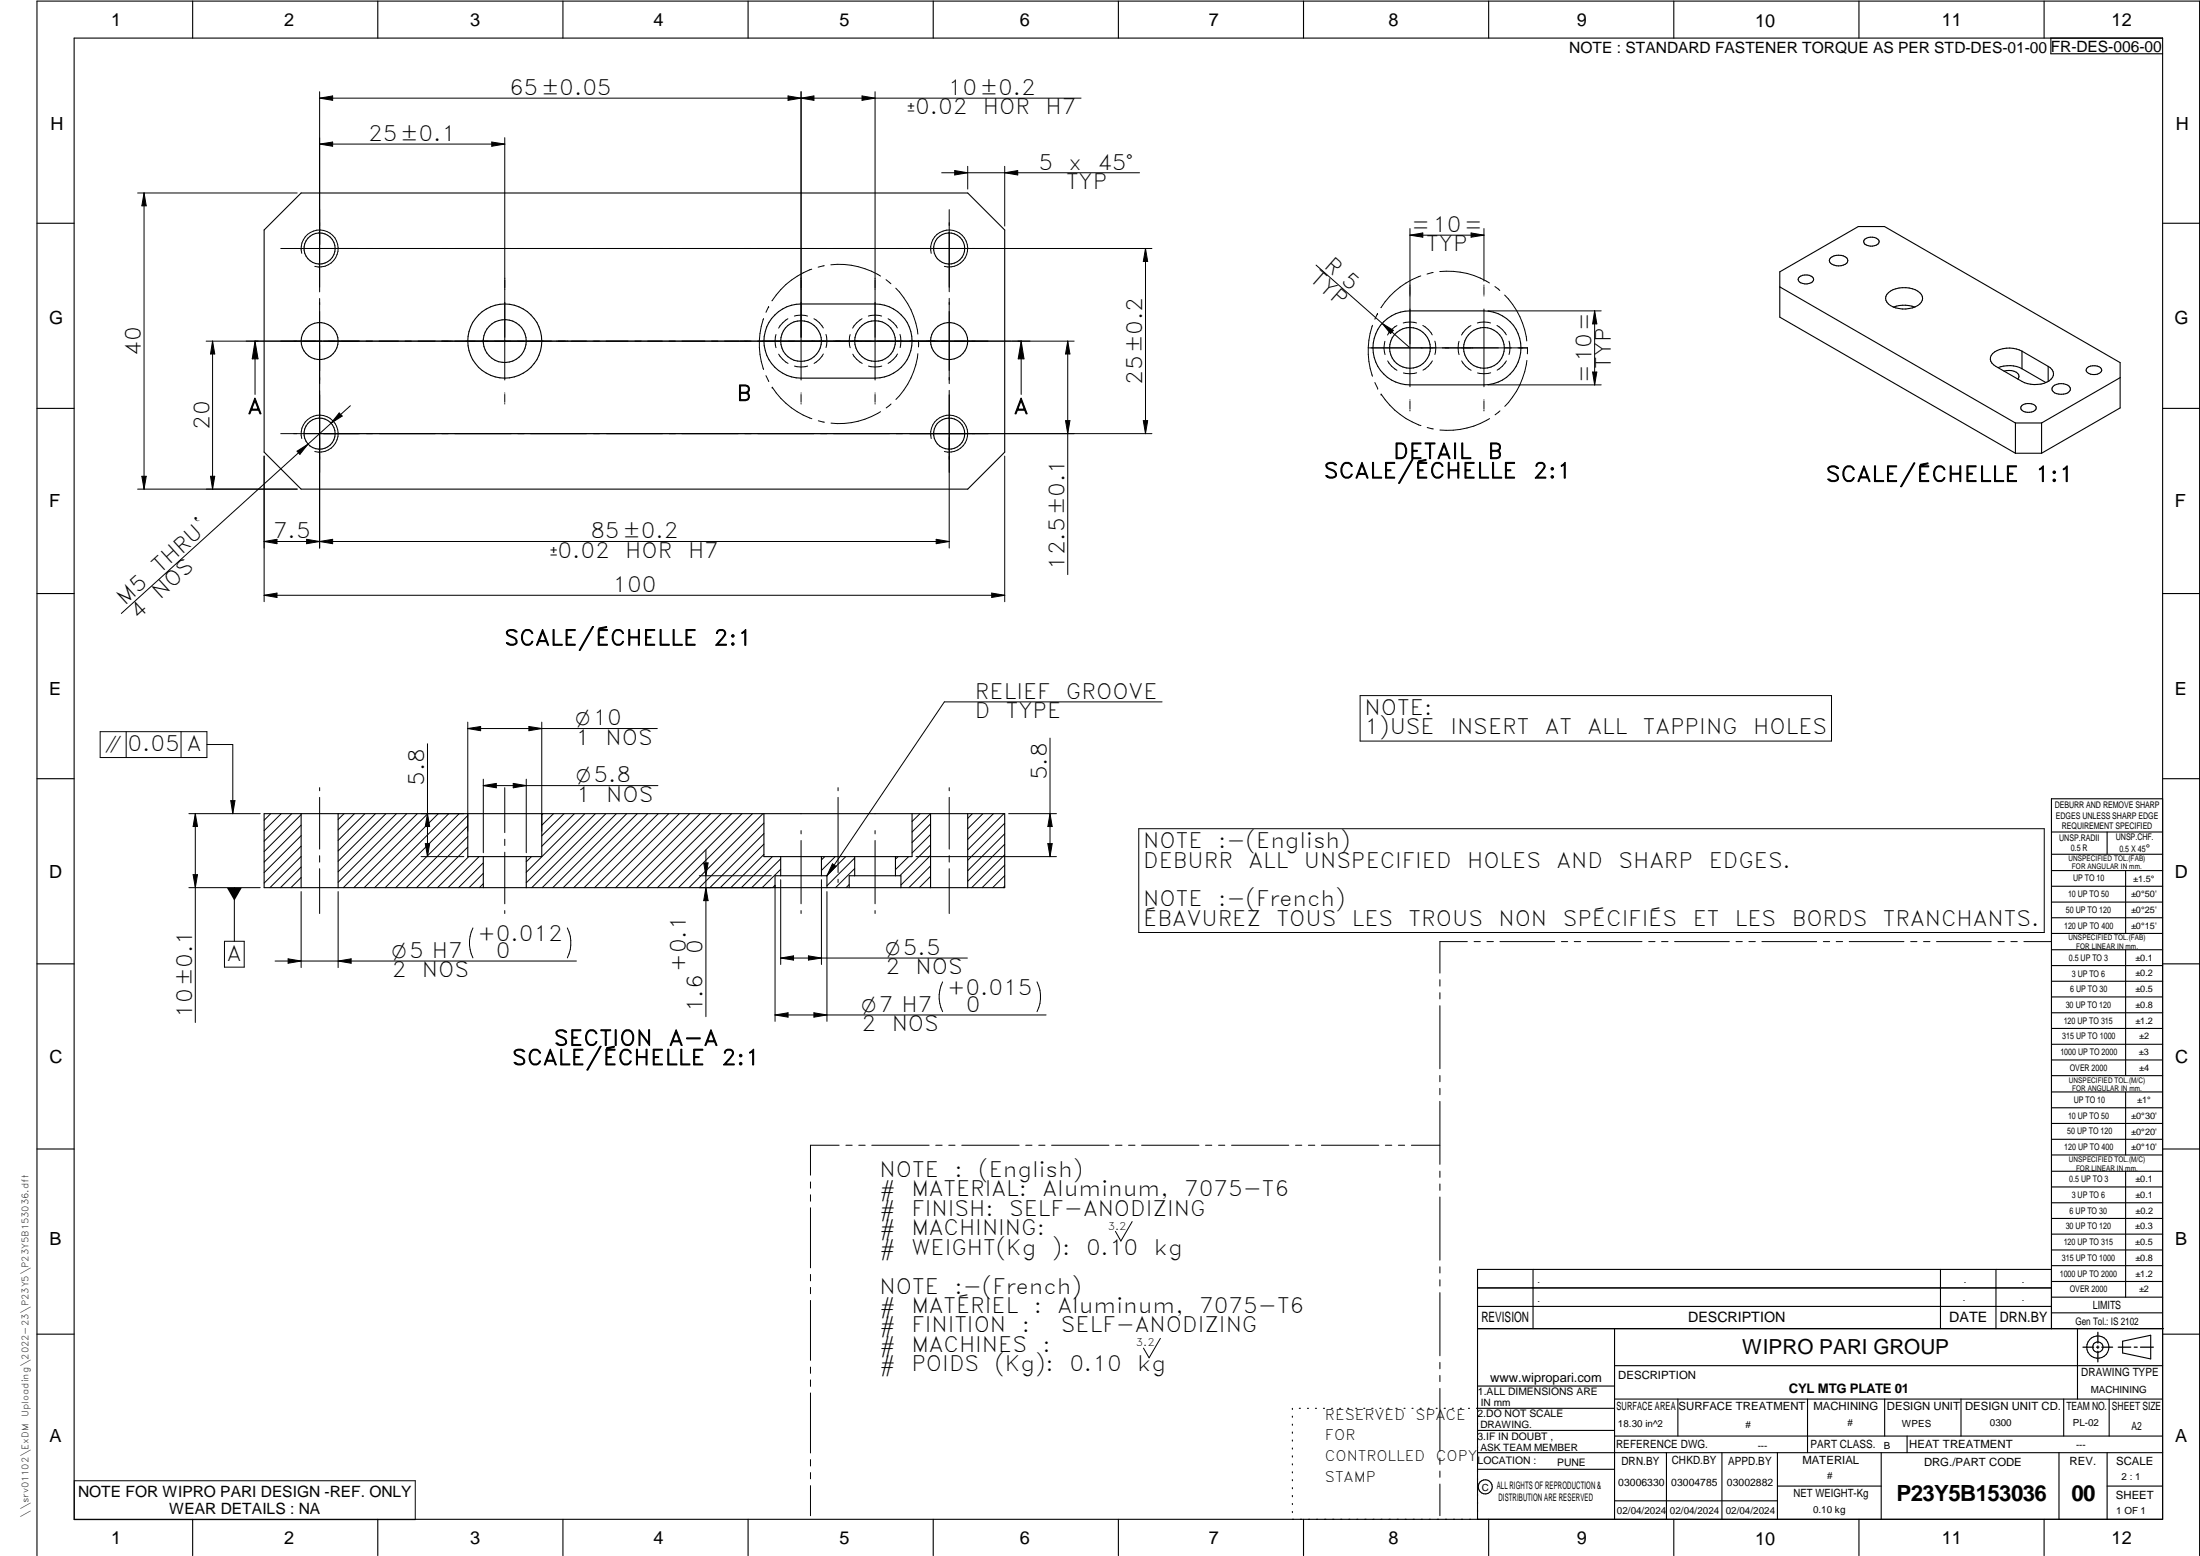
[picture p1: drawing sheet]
<svg xmlns="http://www.w3.org/2000/svg" width="594mm" height="420mm" viewBox="0 0 594 420" stroke-linecap="round" stroke-linejoin="round" font-family="sans-serif">
<g fill="none" stroke="#000" stroke-width=".3">
<path d="M20 10.3h564v400h-564zM52 .3v10M102 .3v10M152 .3v10M202 .3v10M252 .3v10M302 .3v10M352 .3v10M402 .3v10M452 .3v10M502 .3v10M552 .3v10"/>
<path d="M553.8 10.3v4.2h30.2M10 60.3h10M71.3 62.1l10-10h180l10 10v60l-10 10h-180l-10-10zM480.6 77.5l63.6 36.7M485.9 74.8a2.86 2.86 0 0 1 3.8 .3 1.41 1.41 0 0 1-1.7 1.6h-.6a1.81 1.81 0 0 1-1.8-1.3zM494.3 69.6a3.4 3.4 0 0 1 4.6 .4 1.23 1.23 0 0 1-1.2 1.6 3.3 3.3 0 0 1-3.6-.9v-.7zM503.5 64.6a2.92 2.92 0 0 1 3.9 .3 1.1 1.1 0 0 1-1.2 1.4 2.68 2.68 0 0 1-2.9-.7v-.4zM509.9 79a7 7 0 0 1 8.9 .5 2.24 2.24 0 0 1-1.6 3.3 7.4 7.4 0 0 1-7.3-.7 1.91 1.91 0 0 1 0-3.1zM584 60.3h10M209.2 85a9.7 9.7 0 0 1 7.1-2.9h20a10 10 0 0 1 10 10 10 10 0 0 1-10 10h-20a10 10 0 0 1-9.2-6.1 10 10 0 0 1 2.1-11zM373.7 86.9a9.9 9.9 0 0 1 7-3h20a10 10 0 0 1 10 10 10 10 0 0 1-10 10h-20a10 10 0 0 1-9.2-6.1 10 10 0 0 1 2.2-10.9zM511.3 82.9l2.5-.5 1.6 .1 1.7 .4"/>
<path d="M539.5 99.3a7.8 7.8 0 0 1 6.5 .3M546 94.8a7.5 7.5 0 0 0-7.9 .7 2.06 2.06 0 0 0 .8 3.4l7.1 4.1a7.4 7.4 0 0 0 7.9-.6 2.04 2.04 0 0 0-.8-3.5M546 94.8l7.1 4.1M546 94.8v4.8M546 99.6l6.4 3.7M553.1 98.9v4.1M563.7 99.3a2.92 2.92 0 0 1 3.7 .3 1.35 1.35 0 0 1-1.7 1.5 2.05 2.05 0 0 1-2.4-1.2zM10 110.3h10M541.1 100.2l.7-.1a3.2 3.2 0 0 1 3.3 1.1l.1 .4-.3 .8M544.2 114.2h7.1M544.2 114.2v8.2M546 109.5a2.94 2.94 0 0 1 3.8 .3 1.41 1.41 0 0 1-1.8 1.5 1.92 1.92 0 0 1-2.3-1.1z"/>
<path d="M551.3 114.2v8.2M554.4 104.3a3.4 3.4 0 0 1 4.6 .4 1.57 1.57 0 0 1-1.8 1.7l-.6 .1a2.09 2.09 0 0 1-2.5-1.5zM572.5 102l-21.2 12.2M584 110.3h10M544.2 122.4h7.1M551.3 122.4l21.2-12.2v-12.3l-63.6-36.7h-7.1l-21.2 12.2v12.2l63.6 36.8M10 160.3h10M584 160.3h10M10 210.3h10M71.3 219.7h200v20h-200zM81.3 219.7v20M91.3 219.7v20"/>
<path d="M146.3 219.7v11.6h-20v-11.6M206.3 219.7v11.6h40v-11.6M251.3 219.7v20M261.3 219.7v20M584 215.7h-30v143.1M584 210.3h10M130.5 231.3v8.4M142.1 231.3v8.4M209.3 239.7v-3.2h14v3.2M210.8 231.3v5.2M221.8 231.3v5.2M229.3 239.7v-3.2h14v3.2"/>
<path d="M230.8 231.3v5.2M241.8 231.3v5.2M554 224.7h30M554 230.7h30M554 235.1h30M554 239.3h30M569 224.7v6M574 235.1v17M554 243.6h30M554 247.8h30M554 252.1h30M554 256.5h30"/>
<path d="M574 256.5v33.9M10 260.3h10M554 260.7h30M554 265h30M554 269.2h30M554 273.5h30M554 277.7h30M584 260.3h10M554 282h30M554 286.2h30M554 290.4h30M554 294.9h30"/>
<path d="M554 299.1h30M574 294.9v17M10 310.3h10M554 303.4h30M554 307.6h30M554 311.9h30M554 316.3h30M574 316.3v34M584 310.3h10M554 320.5h30M554 324.8h30M554 329h30"/>
<path d="M554 333.2h30M554 337.5h30M399 358.8h185.2M399 352.8h155M399 347.8h155M414 342.8v16M436 358.8v51.5M524 342.8v16M539 342.8v16M554 341.8h30M554 346h30M554 350.3h30"/>
<path d="M554 354.5h30M554 342.8h-155v67.5M561 358.8v19M10 360.3h10M399 374.3h37M436 377.8h148M453.1 377.8v10M488.1 377.8v14.5M508.9 377.8v10M529.5 377.8v10M557.3 377.8v10M569.5 377.8v10"/>
<path d="M573.2 362.2l7.6-1.6v6.3l-7.6-1.6zM584 368.8h-148M584 360.3h10M349 380.3v.3M349 382.4v.3M349 384.6v.3M349 386.7v.3M349 388.8v.3M349 391v.3M349 393.1v.3M349 395.3v.3M349 397.4v.3"/>
<path d="M349 399.5v.3M350.9 380.3h.2M353.1 380.3h.2M355.2 380.3h.3M357.4 380.3h.3M359.6 380.3h.3M361.7 380.3h.3M363.9 380.3h.3M366.1 380.3h.3M368.3 380.3h.2M370.4 380.3h.3M372.6 380.3h.3"/>
<path d="M374.8 380.3h.3M376.9 380.3h.4M379.1 380.3h.3M381.3 380.3h.3M383.4 380.3h.4M385.6 380.3h.3M387.8 380.3h.3M390 380.3h.3M392.2 380.3h.3M394.3 380.3h.3M396.5 380.3h.3M398.7 380.3h37.3"/>
<path d="M399 396.7h37M399 392.3h185M399 386.2h37M436 387.8h148M450 392.3v18M465 392.3v18M480 392.3v18M508 392.3v18M515 387.8v4.5M556 392.3v18M569 392.3v18M52 410.3v9.7"/>
<path d="M102 410.3v9.7M152 410.3v9.7M202 410.3v9.7M252 410.3v9.7M302 410.3v9.7M349 401.7v.3M349 403.8v.4M349 406v.3M349 408.1v.3M352 410.3v9.7M402 410.3v9.7M436 405.3h44"/>
<path d="M452 410.3v9.7M480 401.3h28M502 410.3v9.7M552 410.3v9.7M569 401.3h15M10 420v-419.7h584v419.7"/>
<circle cx="86.3" cy="67.1" r="4.2"/>
<circle cx="256.3" cy="67.1" r="4.2"/>
<circle cx="86.3" cy="92.1" r="5"/>
<circle cx="136.3" cy="92.1" r="5.8"/>
<circle cx="136.3" cy="92.1" r="10"/>
<circle cx="216.3" cy="92.1" r="5.5"/>
<circle cx="236.3" cy="92.1" r="5.5"/>
<circle cx="256.3" cy="92.1" r="5"/>
<circle cx="380.7" cy="94" r="5.5"/>
<circle cx="400.7" cy="94" r="5.5"/>
<circle cx="86.3" cy="117.1" r="4.2"/>
<circle cx="256.3" cy="117.1" r="4.2"/>
<circle cx="566.5" cy="363.7" r="1.39"/>
<circle cx="566.5" cy="363.8" r="3"/>
<circle cx="401.1" cy="401.5" r="1.9"/>
</g>
<g fill="none" stroke="#000" stroke-width=".27">
<path d="M86.3 24.8v54M86.3 38.9h50M86.3 26.5h205.6M86.3 26.5l3.5-.6v1.2zM86.3 38.9l3.5-.5v1.1zM132.8 38.4l3.5 .5-3.5 .6zM136.3 37.2v65.4M212.8 25.9l7 1.2v-1.2l-7 1.2zM216.3 24.8v77.8M232.8 25.9l3.5 .6-3.5 .6zM236.3 24.8v77.8M37.2 52.1h43.1"/>
<path d="M38.9 52.1v80M38.9 52.1l.6 3.5h-1.2zM254.3 46.7h53.4M256.3 56.6v22.2M257.8 46.1l3.5 .6-3.5 .5zM261.3 44.9v6.2M271.3 46.7l3.5-.6v1.1zM271.3 44.9v16.1M81.5 68.4a5 5 0 0 1 4.4-6.3 5 5 0 0 1 5.4 5.4 5 5 0 0 1-6.3 4.4M219.2 72.7a21.7 21.7 0 0 0-10.8 8.5M222.6 71.8l-1.7 .3M224.4 71.5a21.3 21.3 0 0 1 13.4 3"/>
<path d="M239.3 75.5l1.3 1.1M241.9 77.8a20.9 20.9 0 0 1 6 12.4M251.5 68.4a5 5 0 0 1 4.3-6.3 5 5 0 0 1 5.5 5.4 5 5 0 0 1-6.3 4.4M309.3 67.1l.6 3.5h-1.2zM309.3 67.1v50M311.1 67.1h-235.3M355.4 71.6l25.3 22.3M380.7 63.5l3.5-.6v1.2zM380.7 61.7v42.7M380.7 63.5h20M383.7 74.5a21 21 0 0 0-10.8 8.6M387 73.6l-1.6 .4"/>
<path d="M388.8 73.3a21 21 0 0 1 13.4 3.1M397.2 62.9l3.5 .6-3.5 .6zM400.7 61.7v14.2M400.7 77v.1M400.7 77.4v2.1M400.7 79.8v.1M403.7 77.4l1.3 1M406.3 79.7a20.9 20.9 0 0 1 6 12.4M55.7 92.1h234.4M57.4 92.1v40M57.4 92.1l.6 3.5h-1.2zM68.9 92.1l.8 4.8h-1.6z"/>
<path d="M68.9 92.1v14.4M86.3 80.6v67.4M206.2 86a20.9 20.9 0 0 0 0 13.8M207.6 82.8h.1M207.6 82.8l-.8 1.5M209.5 90.3a6.4 6.4 0 0 0 0 3.6M210.3 95.6a7.2 7.2 0 0 0 2.5 2.5M212.8 86.1a7.2 7.2 0 0 0-2.5 2.5M214.5 85.3a6.3 6.3 0 0 1 3.6 0M218.1 98.8a6.3 6.3 0 0 1-3.6 0M219.8 86.1a6.4 6.4 0 0 1 2.5 2.5M222.3 95.6a6.4 6.4 0 0 1-2.5 2.5"/>
<path d="M223 90.3a6.3 6.3 0 0 1 0 3.6M229.6 90.3a6.4 6.4 0 0 0 0 3.6M230.3 95.6a6.4 6.4 0 0 0 2.5 2.5M232.8 86.1a6.9 6.9 0 0 0-2.6 2.5M234.5 85.3a6.5 6.5 0 0 1 3.6 0M238.1 98.8a6.5 6.5 0 0 1-3.6 0M239.8 86.1a6.6 6.6 0 0 1 2.5 2.5M242.4 95.6a6.9 6.9 0 0 1-2.6 2.5M243 90.3a6.9 6.9 0 0 1 .1 3.6M247.9 95.5a20.9 20.9 0 0 1-6 12.4M248 92v1.7M256.3 80.6v23"/>
<path d="M275.8 92.1l.7 4.8h-1.6zM275.8 92.1v14.4M288.3 92.1l.6 3.5h-1.2zM288.3 92.1v63.1M369.5 93.9h42.9M370.6 87.8a20.9 20.9 0 0 0 0 13.8M372 84.7l-.7 1.5M372 84.7h.1M373.2 87.3l3.1 1.9-.8 .9zM374 92.2a6 6 0 0 0 0 3.6M374.7 97.5a6.4 6.4 0 0 0 2.5 2.5M377.2 87.9a6.1 6.1 0 0 0-2.5 2.6"/>
<path d="M378.9 87.2a6.5 6.5 0 0 1 3.6 0M384.2 87.9a6.1 6.1 0 0 1 2.6 2.5M386.8 97.5a6.4 6.4 0 0 1-2.5 2.4M387.5 92.1a6.5 6.5 0 0 1 0 3.6M394 92.2a6.5 6.5 0 0 0 0 3.6M394.7 97.5a6.1 6.1 0 0 0 2.5 2.5M397.2 87.9a6.1 6.1 0 0 0-2.5 2.6M398.9 87.2a6.4 6.4 0 0 1 3.6 0M400.7 83.4v21M401.8 83.9h30.6M404.2 87.9a6.9 6.9 0 0 1 2.6 2.5M406.8 97.5a6.6 6.6 0 0 1-2.5 2.4"/>
<path d="M407.5 92.1a6.5 6.5 0 0 1 0 3.6M412.3 97.3a21.2 21.2 0 0 1-5.9 12.4M412.4 93.9v1.6M430.6 83.9l.6 3.6h-1.1zM430.6 83.9v20M81.5 118.4a5 5 0 0 1 4.4-6.3 5 5 0 0 1 5.4 5.4 5 5 0 0 1-6.3 4.4M91.6 111.5l.8 .9-3 1.9zM94.6 109.6l-61.8 56.1M136.3 106.1v.1M136.3 106.5v2.1M136.3 109v.1M206.8 101.4l.8 1.6"/>
<path d="M208.5 104.6a21.1 21.1 0 0 0 10.7 8.5M208.5 104.6h.1M216.3 106.1v.1M216.3 106.5v2.1M216.3 109v.1M221 113.6l1.6 .4M236.3 106.1v.1M236.3 106.5v2.1M236.3 109v.1M237.8 111.2a20.9 20.9 0 0 1-13.4 3.1M240.6 109.1l-1.3 1.1M251.5 118.4a5 5 0 0 1 4.3-6.3 5 5 0 0 1 5.5 5.4 5 5 0 0 1-6.3 4.4"/>
<path d="M256.3 105.4v42.6M287.7 113.6h1.2l-.6 3.5zM308.7 113.6h1.2l-.6 3.5zM311.1 117.1h-235.3M371.3 103.3l.7 1.5M372 104.8h.1M372.9 106.4a21.6 21.6 0 0 0 10.8 8.5M372.9 106.4h.1M380.7 107.9v.1M380.7 108.3v2.2M380.7 110.8v.2M382.6 100.7a7.1 7.1 0 0 1-3.6 0"/>
<path d="M385.4 115.4l1.6 .4M400.7 107.9v.1M400.7 108.3v2.2M400.7 110.8v.2M401.8 103.9h30.6M402.2 113a21.9 21.9 0 0 1-13.4 3.1M402.5 100.7a6.9 6.9 0 0 1-3.5 0M405 111l-1.3 1M430.1 100.5h1.1l-.6 3.4zM37.2 132.1h43.1M38.3 128.6h1.2l-.6 3.5zM56.8 128.6h1.2l-.6 3.5z"/>
<path d="M71.3 123.1v39.4M80.2 121.8l3-1.9-2.2 2.8zM271.3 123.1v39.4M71.3 146.2l3.5-.6v1.2zM71.3 146.2h185M82.8 145.6v1.2l7-1.2v1.2zM252.8 145.6l3.5 .6-3.5 .6zM71.3 160.7l3.5-.6v1.2zM71.3 160.7h200M267.8 160.1l3.5 .6-3.5 .6zM27 197.6h28.9v7h-28.9zM34.1 197.6v7"/>
<path d="M48.9 197.6v7M126.3 195v29.5M126.3 196.7l3.5-.5v1.1zM126.3 196.7h51.2M142.8 196.2l3.5 .5-3.5 .6zM146.3 195v29.5M283.5 199.3v32M313.8 189.5h-58.8l-31.7 47M367.3 187.8h127.3v12.3h-127.3zM51 219.7h19.3M52.7 219.7l.6 3.5h-1.2zM52.7 219.7v56.4"/>
<path d="M55.9 201h7v18.7M62.3 216.2h1.2l-.6 3.5zM73.1 219.7l-1.8 1.8M75.9 219.7l-4.6 4.6M78.8 219.7l-7.5 7.5M81.3 220l-10 10M86.3 212.7v.8M86.3 215.3v14M92.9 219.7l-1.6 1.6M95.7 219.7l-4.4 4.4M98.5 219.7l-7.2 7.2M101.4 219.7l-10.1 10.1"/>
<path d="M104.2 219.7l-12.9 12.9M107.1 219.7l-15.8 15.7M109.8 219.7l-18.5 18.6M112.7 219.7l-20 20M113.7 219.7h11.6M115.4 219.7l.6 3.5h-1.2zM115.4 200.8v30.5M115.5 219.7l-20 20M118.4 219.7l-20.1 20M121.2 219.7l-20 20M124 219.7l-20 20M130.5 210.4v19.9"/>
<path d="M130.5 212.1l3.5-.6v1.2zM130.5 212.1h47.2M136.3 212.7v12.1M138.6 211.5l3.5 .6-3.5 .6zM142.1 210.4v19.9M146.6 219.7l-.3 .3M149.5 219.7l-3.2 3.1M152.3 219.7l-6 6M155.1 219.7l-8.8 8.8M157.9 219.7l-15.8 15.8M160.8 219.7l-18.7 18.7M163.6 219.7l-20 20"/>
<path d="M166.4 219.7l-20 20M169.2 219.7l-19.9 20M172.1 219.7l-20 20M174.9 219.7l-20 20M177.8 219.7l-20.1 20M180.6 219.7l-20 20M183.4 219.7l-20 20M186.2 219.7l-20 20M189.1 219.7l-20 20M191.9 219.7l-20 20M194.7 219.7l-20 20M197.6 219.7l-20.1 20"/>
<path d="M200.4 219.7l-20 20M203.2 219.7l-20 20M206 219.7l-20 20M226.3 212.7v.8M226.3 215.3v20.3M248.4 219.7l-2.1 2.1M251.3 219.7l-5 5M256.3 212.7v.8M256.3 215.3v14M262.6 219.7l-1.3 1.3M265.4 219.7l-4.1 4.1M268.3 219.7l-7 7"/>
<path d="M271.1 219.7l-9.8 9.8M272.4 219.7h12.9M283.5 219.7l.6 3.5h-1.2zM51 239.7h19.3M52.1 236.2h1.2l-.6 3.5zM63.3 239.7v14.5M81.3 236.9l-2.7 2.8M81.3 234.1l-5.6 5.6M81.3 222.8l-10 10M81.3 225.6l-10 10M81.3 228.5l-10 10M81.3 231.3l-8.4 8.4"/>
<path d="M86.3 231.1v1.7M86.3 234.6v12.1M113.7 231.3h11.6M114.8 227.8h1.2l-.6 3.5zM126.3 220.2l-19.5 19.5M126.3 223.1l-16.6 16.6M126.3 225.9l-13.8 13.8M126.3 228.7l-11 11M126.6 231.3l-8.5 8.4M129.4 231.3l-8.4 8.4M130.5 233l-6.7 6.7M130.5 235.8l-3.8 3.9"/>
<path d="M130.5 238.6l-1.1 1.1M136.3 226.6v1.7M136.3 230.1v14M143.5 231.3l-1.4 1.4M188.8 236.5h19.5M190 233h1.2l-.6 3.5zM190.6 229.5v45M190.6 239.7l.6 3.5h-1.2zM206.3 230.7l-8.9 9M206.3 227.9l-11.8 11.8M206.3 225.1l-14.6 14.6M206.3 222.2l-17.5 17.5h19.5"/>
<path d="M208.6 231.3l-8.4 8.4M209.3 239.1l-.6 .6M209.3 239.1v36.7M210.8 234.7l-5 5M210.8 231.9l-7.8 7.8M210.8 237.5v22.9M216.3 224.3v.9M216.3 226.9v17.2M221.8 237.5v22.9M222.7 231.3l-.9 .9M224.8 233.3l1 .6-2.5 2.6zM225.5 231.3l-3.7 3.7"/>
<path d="M226.3 237.4v.9M228.4 231.3l-5.2 5.2M229.3 238.8l-.8 .9M230.8 234.5l-5.2 5.2M230.8 231.7l-7.5 7.5M236.3 224.3v.9M236.3 226.9v17.2M242.5 231.3l-.7 .7M245.4 231.3l-3.6 3.5M247.3 231.3h38M251.3 239.5l-.2 .2M251.3 222.5l-5 5"/>
<path d="M251.3 225.3l-5 5M251.3 228.2l-8.3 8.3M251.3 236.6l-3.1 3.1M251.3 233.8l-5.9 5.9M251.3 231l-8 8M256.3 231.1v1.7M256.3 234.6v12.1M271.3 239.3l-.4 .4M271.3 236.4l-3.3 3.3M271.3 233.6l-6.1 6.1M271.3 222.3l-10 10M271.3 225.1l-10 10"/>
<path d="M271.3 228l-10 10M271.3 230.8l-8.9 8.9M282.9 227.8h1.2l-.6 3.5zM307.5 223.8h244.5v28h-244.5zM60.6 254.2h5.3v7h-5.3zM74.3 259.5h81.4M77.8 258.9l3.5 .6-3.5 .6zM81.3 240.7v20.6M91.3 259.5l3.5-.6v1.2zM91.3 240.7v20.6M127.7 250.6a9.1 9.1 0 0 0 0 8.1M136.3 245.9v.8"/>
<path d="M153.2 250.6a9.1 9.1 0 0 1 0 8.1M210.8 258.7h50.4M210.8 258.7l3.5-.6v1.1zM216.3 245.9v.8M218.3 258.1l3.5 .6-3.5 .5zM223.3 240.7v35.1M236.3 245.9v.8M396.2 254.3h-7.4v8.5M398.1 254.3h1.6M401.5 254.3h1.8M405 254.3h14.8M421.6 254.3h1.7"/>
<path d="M425.1 254.3h1.7M428.6 254.3h14.8M445.2 254.3h1.7M448.7 254.3h1.7M452.2 254.3h14.8M468.8 254.3h1.7M472.3 254.3h1.7M475.8 254.3h14.8M492.4 254.3h1.7M495.8 254.3h1.8M499.4 254.3h14.7M516 254.3h1.6"/>
<path d="M519.4 254.3h1.8M522.9 254.3h14.8M539.5 254.3h1.7M543 254.3h1.7M546.5 254.3h7.4M209.3 274.1h73.2M209.3 274.1l3.5-.6v1.2zM219.8 273.5l3.5 .6-3.5 .6zM254.5 265.1a9 9 0 0 0 0 8.1M280 265.1a9 9 0 0 1 0 8.1M388.8 264.5v1.8M388.8 268.1v1.6"/>
<path d="M388.8 271.6v17M388.8 290.4v1.7M388.8 293.9v1.7M388.8 297.4v17M218.9 319.2v1.6M226.6 309.2h-7.7v8.1M228.4 309.2h1.7M231.9 309.2h1.7M235.4 309.2h15.5M252.7 309.2h1.7M256.2 309.2h1.7M259.7 309.2h15.5"/>
<path d="M277 309.2h1.7M280.5 309.2h1.7M284 309.2h15.5M301.2 309.2h1.8M304.8 309.2h1.7M308.3 309.2h15.5M325.5 309.2h1.7M329.1 309.2h1.6M332.6 309.2h15.4M349.8 309.2h1.7M353.3 309.2h1.7M356.8 309.2h15.5"/>
<path d="M374.1 309.2h1.7M377.6 309.2h1.7M381.1 309.2h7.7M388.8 316.2v1.7M388.8 319.7v1.7M218.9 322.6v1.8M218.9 326.1v16.2M305.7 329.9l-3 5.2-1.5-2.6M388.8 323.2v17.1M218.9 344.1v1.8M218.9 347.6v1.7M218.9 351.2v16.1"/>
<path d="M388.8 342.1v1.6M388.8 345.6v1.7M388.8 349v17.1M218.9 369.1v1.7M218.9 372.6v1.8M218.9 376.1v16.2M313.3 361.4l-3 5.2-1.5-2.6M388.8 367.9v1.7M388.8 371.4v1.7M388.8 374.9v17M20.1 399.8h92v10.5h-92zM218.9 394.1v1.8"/>
<path d="M218.9 397.6v1.7M388.8 393.7v1.7M388.8 397.2v1.7M218.9 401.2v8.1M388.8 400.7v8.6"/>
</g>
<path d="M566.5 359.7v3M562.5 363.8h2.9M566.1 363.8h.7M566.5 363.4v.7M566.5 364.9v2.8M567.6 363.8h2.9M572 363.8h3.4M576.3 363.8h.8M578 363.8h3.5" fill="none" stroke="#000" stroke-width=".34"/>
<g fill="#000">
<path d="M86.3 38.9l3.5-.5v1.1zM86.3 26.5l3.5-.6v1.2zM132.8 38.4l3.5 .5-3.5 .6zM212.8 25.9l3.5 .6-3.5 .6zM216.3 26.5l3.5-.6v1.2zM232.8 25.9l3.5 .6-3.5 .6zM38.9 52.1l.6 3.5h-1.2zM257.8 46.1l3.5 .6-3.5 .5zM271.3 46.7l3.5-.6v1.1zM309.3 67.1l.6 3.5h-1.2zM380.7 63.5l3.5-.6v1.2zM397.2 62.9l3.5 .6-3.5 .6z"/>
<path d="M57.4 92.1l.6 3.5h-1.2zM68.9 92.1l.8 4.8h-1.6zM275.8 92.1l.7 4.8h-1.6zM288.3 92.1l.6 3.5h-1.2zM373.2 87.3l3.1 1.9-.8 .9zM430.6 83.9l.6 3.6h-1.1zM91.6 111.5l.8 .9-3 1.9zM287.7 113.6h1.2l-.6 3.5zM308.7 113.6h1.2l-.6 3.5zM430.1 100.5h1.1l-.6 3.4zM38.3 128.6h1.2l-.6 3.5zM56.8 128.6h1.2l-.6 3.5z"/>
<path d="M80.2 121.8l3-1.9-2.2 2.8zM71.3 146.2l3.5-.6v1.2zM82.8 145.6l3.5 .6-3.5 .6zM86.3 146.2l3.5-.6v1.2zM252.8 145.6l3.5 .6-3.5 .6zM71.3 160.7l3.5-.6v1.2zM267.8 160.1l3.5 .6-3.5 .6zM126.3 196.7l3.5-.5v1.1zM142.8 196.2l3.5 .5-3.5 .6zM62.3 216.2h1.2l-.6 3.5zM130.5 212.1l3.5-.6v1.2zM138.6 211.5l3.5 .6-3.5 .6z"/>
<path d="M52.7 219.7l.6 3.5h-1.2zM52.1 236.2h1.2l-.6 3.5zM61.2 239.7h4.1l-2 3.5zM115.4 219.7l.6 3.5h-1.2zM114.8 227.8h1.2l-.6 3.5zM190 233h1.2l-.6 3.5zM224.8 233.3l1 .6-2.5 2.6zM283.5 219.7l.6 3.5h-1.2zM282.9 227.8h1.2l-.6 3.5zM190.6 239.7l.6 3.5h-1.2zM210.8 258.7l3.5-.6v1.1zM218.3 258.1l3.5 .6-3.5 .5z"/>
<path d="M77.8 258.9l3.5 .6-3.5 .6zM91.3 259.5l3.5-.6v1.2zM209.3 274.1l3.5-.6v1.2zM219.8 273.5l3.5 .6-3.5 .6z"/>
</g>
<g font-size="6">
<text x="512.1" y="405.2">P23Y5B153036</text>
<text x="559.4" y="405.2">00</text>
</g>
<g font-size="5.7">
<text x="137.4" y="25.7">65±0.05</text>
<text x="256" y="25.7">10±0.2</text>
<text x="265.4" y="30.9">HOR</text>
<text x="282.3" y="30.9">H7</text>
<text x="99.4" y="38.1">25±0.1</text>
<text x="280.4" y="45.8">5</text>
<text x="288.5" y="45.8">x</text>
<text x="296.3" y="45.8">45°</text>
<text x="287.9" y="51.1">TYP</text>
<text x="381.1" y="62.6">=10=</text>
<text x="385.1" y="67.9">TYP</text>
<text x="353.4" y="75.7" transform="rotate(41 353.4 75.7)">TYP</text>
<text x="357.3" y="72.1" transform="rotate(41 357.3 72.1)">R 5</text>
<text x="38.1" y="96.1" transform="rotate(-90 38.1 96.1)">40</text>
<text x="435" y="99.5" transform="rotate(-90 435 99.5)">TYP</text>
<text x="308.4" y="104" transform="rotate(-90 308.4 104)">25±0.2</text>
<text x="429.8" y="103.5" transform="rotate(-90 429.8 103.5)">=10=</text>
<text x="66.8" y="111.8">A</text>
<text x="198.9" y="108.2">B</text>
<text x="273.7" y="111.8">A</text>
<text x="56.6" y="116" transform="rotate(-90 56.6 116)">20</text>
<text x="376.2" y="123.9">DETAIL</text>
<text x="401.7" y="123.9">B</text>
<text x="357.5" y="129.1">SCALE/ÉCHELLE</text>
<text x="414" y="129.1">2:1</text>
<text x="493" y="130">SCALE/ÉCHELLE</text>
<text x="549.5" y="130">1:1</text>
<text x="73.7" y="145.4">7.5</text>
<text x="159.4" y="145.4">85±0.2</text>
<text x="43.3" y="155" transform="rotate(-42 43.3 155)">THRU`</text>
<text x="168.9" y="150.6">HOR</text>
<text x="185.8" y="150.6">H7</text>
<text x="287.4" y="153.9" transform="rotate(-90 287.4 153.9)">12.5±0.1</text>
<text x="165.4" y="159.9">100</text>
<text x="33.7" y="163.6" transform="rotate(-42 33.7 163.6)">M5</text>
<text x="37.2" y="167.5" transform="rotate(-42 37.2 167.5)">4</text>
<text x="43.3" y="162.1" transform="rotate(-42 43.3 162.1)">NOS</text>
<text x="136.2" y="174.2">SCALE/ÉCHELLE</text>
<text x="192.7" y="174.2">2:1</text>
<text x="263.3" y="188.7">RELIEF</text>
<text x="287.8" y="188.7">GROOVE</text>
<text x="263.3" y="193.9">D</text>
<text x="271.6" y="193.9">TYPE</text>
<text x="368.5" y="193.1">NOTE:</text>
<text x="34.4" y="202.8">0.05 A</text>
<text x="155.4" y="201.1">1</text>
<text x="163.5" y="201.1">NOS</text>
<text x="368.5" y="198.3">1)USE</text>
<text x="391.6" y="198.3">INSERT</text>
<text x="417.1" y="198.3">AT</text>
<text x="428.7" y="198.3">ALL</text>
<text x="443.6" y="198.3">TAPPING</text>
<text x="473.4" y="198.3">HOLES</text>
<text x="114.5" y="212.2" transform="rotate(-90 114.5 212.2)">5.8</text>
<text x="282.7" y="210.7" transform="rotate(-90 282.7 210.7)">5.8</text>
<text x="155.6" y="216.5">1</text>
<text x="163.7" y="216.5">NOS</text>
<text x="308.7" y="229">NOTE</text>
<text x="328.9" y="229">:-(English)</text>
<text x="308.7" y="234.3">DEBURR</text>
<text x="337.2" y="234.3">ALL</text>
<text x="352.1" y="234.3">UNSPECIFIED</text>
<text x="396.2" y="234.3">HOLES</text>
<text x="420.3" y="234.3">AND</text>
<text x="437" y="234.3">SHARP</text>
<text x="461.4" y="234.3">EDGES.</text>
<text x="308.7" y="244.8">NOTE</text>
<text x="328.9" y="244.8">:-(French)</text>
<text x="308.7" y="250">ÉBAVUREZ</text>
<text x="344.7" y="250">TOUS</text>
<text x="365" y="250">LES</text>
<text x="380.4" y="250">TROUS</text>
<text x="404.6" y="250">NON</text>
<text x="422" y="250">SPÉCIFIÉS</text>
<text x="457.1" y="250">ET</text>
<text x="468.5" y="250">LES</text>
<text x="483.8" y="250">BORDS</text>
<text x="508.5" y="250">TRANCHANTS.</text>
<text x="128.9" y="254.1">+0.012</text>
<text x="189.7" y="257.5" transform="rotate(-90 189.7 257.5)">0</text>
<text x="61.3" y="259.4">A</text>
<text x="105.8" y="263.9">2</text>
<text x="114" y="263.9">NOS</text>
<text x="133.9" y="258.7">0</text>
<text x="185.2" y="262.4" transform="rotate(-90 185.2 262.4)">+0.1</text>
<text x="239.1" y="263.1">2</text>
<text x="247.3" y="263.1">NOS</text>
<text x="255.8" y="268.6">+0.015</text>
<text x="51.9" y="274.9" transform="rotate(-90 51.9 274.9)">10±0.1</text>
<text x="189.7" y="273.3" transform="rotate(-90 189.7 273.3)">1.6</text>
<text x="260.8" y="273.2">0</text>
<text x="232.7" y="278.4">2</text>
<text x="240.8" y="278.4">NOS</text>
<text x="138.3" y="287.6">SCALE/ÉCHELLE</text>
<text x="149.6" y="282.3">SECTION</text>
<text x="180.6" y="282.3">A-A</text>
<text x="194.8" y="287.6">2:1</text>
<text x="237.5" y="317.8">NOTE</text>
<text x="257.7" y="317.8">:</text>
<text x="264.1" y="317.8">(English)</text>
<text x="237.5" y="323">#</text>
<text x="246.1" y="323">MATERIAL:</text>
<text x="281.5" y="323">Aluminum,</text>
<text x="319.8" y="323">7075-T6</text>
<text x="237.5" y="328.3">#</text>
<text x="246.1" y="328.3">FINISH:</text>
<text x="272.5" y="328.3">SELF-ANODIZING</text>
<text x="237.5" y="333.5">#</text>
<text x="246.1" y="333.5">MACHINING:</text>
<text x="237.5" y="338.8">#</text>
<text x="246.1" y="338.8">WEIGHT(Kg</text>
<text x="284" y="338.8">):</text>
<text x="293.3" y="338.8">0.10</text>
<text x="311.6" y="338.8">kg</text>
<text x="237.5" y="349.3">NOTE</text>
<text x="257.7" y="349.3">:-(French)</text>
<text x="237.5" y="354.5">#</text>
<text x="237.5" y="359.8">#</text>
<text x="246.1" y="359.8">FINITION</text>
<text x="246.1" y="354.5">MATÉRIEL</text>
<text x="275.9" y="359.8">:</text>
<text x="279.2" y="354.5">:</text>
<text x="285.6" y="354.5">Aluminum,</text>
<text x="286.5" y="359.8">SELF-ANODIZING</text>
<text x="323.8" y="354.5">7075-T6</text>
<text x="237.5" y="365">#</text>
<text x="246.1" y="365">MACHINES</text>
<text x="281.5" y="365">:</text>
<text x="237.5" y="370.3">#</text>
<text x="246.1" y="370.3">POIDS</text>
<text x="268.5" y="370.3">(Kg):</text>
<text x="288.8" y="370.3">0.10</text>
<text x="307.1" y="370.3">kg</text>
</g>
<text font-size="5.6" x="470.5" y="365.5">WIPRO PARI GROUP</text>
<g font-size="5.4">
<text x="245" y="30.9">u0.02</text>
<text x="148.5" y="150.6">u0.02</text>
<text x="155.4" y="195.9">O10</text>
<text x="28.4" y="202.8">i</text>
<text x="155.6" y="211.2">O5.8</text>
<text x="239.1" y="257.8">O5.5</text>
<text x="105.8" y="258.7">O5 H7</text>
<text x="232.7" y="273.2">O7 H7</text>
</g>
<g font-size="4.9">
<text x="30" y="6.9">1</text>
<text x="76.7" y="6.9">2</text>
<text x="127" y="6.9">3</text>
<text x="176.5" y="6.9">4</text>
<text x="226.7" y="6.9">5</text>
<text x="275.4" y="6.9">6</text>
<text x="326.4" y="6.9">7</text>
<text x="375" y="6.9">8</text>
<text x="425.8" y="6.9">9</text>
<text x="473.9" y="7.3">10</text>
<text x="524.3" y="6.9">11</text>
<text x="570.2" y="6.9">12</text>
<text x="13.6" y="35.1">H</text>
<text x="587.6" y="35.1">H</text>
<text x="13.2" y="87.5">G</text>
<text x="587.2" y="87.5">G</text>
<text x="13.2" y="137">F</text>
<text x="587.2" y="137">F</text>
<text x="13.2" y="187.6">E</text>
<text x="587.2" y="187.6">E</text>
<text x="13.2" y="237">D</text>
<text x="587.2" y="237">D</text>
<text x="13.4" y="287.1">C</text>
<text x="587.4" y="287.1">C</text>
<text x="13.4" y="336.2">B</text>
<text x="587.4" y="336.2">B</text>
<text x="13.4" y="389.3">A</text>
<text x="587.4" y="389.3">A</text>
<text x="30" y="416.9">1</text>
<text x="76.7" y="416.9">2</text>
<text x="127" y="416.9">3</text>
<text x="176.5" y="416.9">4</text>
<text x="226.7" y="416.9">5</text>
<text x="275.4" y="416.9">6</text>
<text x="326.4" y="416.9">7</text>
<text x="375" y="416.9">8</text>
<text x="425.8" y="416.9">9</text>
<text x="473.9" y="417.3">10</text>
<text x="524.3" y="416.9">11</text>
<text x="570.2" y="416.9">12</text>
</g>
<g font-size="4.2">
<text x="423.7" y="14.3">NOTE : STANDARD FASTENER TORQUE AS PER STD-DES-01-00</text>
<text x="553.8" y="14">FR-DES-006-00</text>
<text x="21.1" y="404.3">NOTE FOR WIPRO PARI DESIGN -REF. ONLY</text>
<text x="45.7" y="408.8">WEAR DETAILS : NA</text>
</g>
<g font-size="3.9">
<text x="400" y="357.1">REVISION</text>
<text x="455.9" y="357.1">DESCRIPTION</text>
<text x="526.4" y="357.1">DATE</text>
<text x="540" y="357.1">DRN.BY</text>
<text x="357.8" y="383.3">RESERVED</text>
<text x="382.3" y="383.3">SPACE</text>
<text x="357.8" y="388.9">FOR</text>
<text x="357.8" y="394.5">CONTROLLED</text>
<text x="387.8" y="394.5">COPY</text>
<text x="357.8" y="400">STAMP</text>
</g>
<text font-size="3.6" x="483.1" y="376.1">CYL MTG PLATE 01</text>
<text font-size="3.5" x="402.4" y="373.3">www.wipropari.com</text>
<g font-size="3.1">
<text x="565.1" y="353.5">LIMITS</text>
<text x="562" y="371.7">DRAWING TYPE</text>
<text x="437" y="372.3">DESCRIPTION</text>
<text x="436.5" y="380.8">SURFACE AREA</text>
<text x="453.3" y="380.8">SURFACE TREATMENT</text>
<text x="489.7" y="380.8">MACHINING</text>
<text x="509.5" y="380.8">DESIGN UNIT</text>
<text x="530.6" y="380.8">DESIGN UNIT CD.</text>
<text x="558" y="380.6">TEAM NO.</text>
<text x="570.3" y="380.7">SHEET SIZE</text>
<text x="575.6" y="386.1">A2</text>
<text x="436.4" y="391.1">REFERENCE DWG.</text>
<text x="437.8" y="395.5">DRN.BY</text>
<text x="451.4" y="395.4">CHKD.BY</text>
<text x="466.6" y="395.5">APPD.BY</text>
<text x="486.7" y="395.4">MATERIAL</text>
<text x="488.9" y="390.9">PART CLASS.</text>
<text x="515.6" y="390.9">HEAT TREATMENT</text>
<text x="519.6" y="395.9">DRG./PART CODE</text>
<text x="558.9" y="395.5">REV.</text>
<text x="571.4" y="395.6">SCALE</text>
<text x="484.3" y="404.2">NET WEIGHT-Kg</text>
<text x="571.4" y="404.7">SHEET</text>
</g>
<text font-size="3" x="579.5" y="230.1">°</text>
<g font-size="2.8">
<text x="299.1" y="332.1">3.2</text>
<text x="560.4" y="357.7">Gen Tol.: IS 2102</text>
<text x="306.7" y="363.6">3.2</text>
<text x="399.1" y="376.6">1.ALL DIMENSIONS ARE</text>
<text x="399" y="382.7">2.DO NOT SCALE</text>
<text x="399" y="388.7">3.IF IN DOUBT ,</text>
<text x="399" y="395.4">LOCATION :</text>
<text x="420.5" y="396">PUNE</text>
<text x="404.2" y="402">ALL RIGHTS OF REPRODUCTION &amp;</text>
<text x="437" y="401.2">03006330</text>
<text x="451.3" y="401.2">03004785</text>
<text x="466.3" y="401.2">03002882</text>
<text x="404.7" y="405.4">DISTRIBUTION ARE RESERVED</text>
</g>
<g font-size="2.7">
<text x="564.6" y="376.2">MACHINING</text>
<text x="399.9" y="379.7">IN mm</text>
<text x="399.7" y="385.7">DRAWING.</text>
<text x="436.9" y="385.4">18.30 in^2</text>
<text x="471.4" y="385.5">#</text>
<text x="498.9" y="385">#</text>
<text x="513.6" y="385.3">WPES</text>
<text x="537.3" y="385.1">0300</text>
<text x="559.7" y="385.1">PL-02</text>
<text x="399.7" y="391.8">ASK TEAM MEMBER</text>
<text x="474.6" y="391.2">---</text>
<text x="508.7" y="391.2">B</text>
<text x="560.6" y="391.1">---</text>
<text x="493.4" y="399.5">#</text>
<text x="572.8" y="399.7">2 : 1</text>
<text x="400.1" y="402.5">C</text>
<text x="436.6" y="408.7">02/04/2024</text>
<text x="450.9" y="408.8">02/04/2024</text>
<text x="466" y="408.9">02/04/2024</text>
<text x="489.6" y="408.5">0.10 kg</text>
<text x="571.4" y="408.7">1 OF 1</text>
</g>
<g font-size="2.5">
<text x="554.9" y="218.3">DEBURR AND REMOVE SHARP</text>
<text x="555.2" y="221">EDGES UNLESS SHARP EDGE</text>
<text x="556.1" y="227.1">UNSP.RADII</text>
<text x="556.8" y="223.8">REQUIREMENT SPECIFIED</text>
<text x="571.4" y="226.9">UNSP.CHF.</text>
<text x="559.2" y="229.9">0.5 R</text>
<text x="572.3" y="230.1">0.5 X 45</text>
<text x="559.8" y="238">UP TO 10</text>
<text x="576.1" y="238.1">±1.5°</text>
<text x="558.5" y="242.2">10 UP TO 50</text>
<text x="575.5" y="242.3">±0°50'</text>
<text x="557.4" y="250.7">120 UP TO 400</text>
<text x="557.9" y="246.5">50 UP TO 120</text>
<text x="575.5" y="250.7">±0°15'</text>
<text x="575.5" y="246.5">±0°25'</text>
<text x="558.7" y="259.4">0.5 UP TO 3</text>
<text x="559.5" y="263.7">3 UP TO 6</text>
<text x="576.6" y="263.6">±0.2</text>
<text x="576.6" y="259.4">±0.1</text>
<text x="559" y="267.9">6 UP TO 30</text>
<text x="576.6" y="267.9">±0.5</text>
<text x="557.8" y="272.2">30 UP TO 120</text>
<text x="576.6" y="272.2">±0.8</text>
<text x="556.9" y="280.7">315 UP TO 1000</text>
<text x="557.3" y="276.4">120 UP TO 315</text>
<text x="576.6" y="276.4">±1.2</text>
<text x="577.7" y="280.7">±2</text>
<text x="556.4" y="284.9">1000 UP TO 2000</text>
<text x="577.6" y="284.9">±3</text>
<text x="558.9" y="289.2">OVER 2000</text>
<text x="577.7" y="289.3">±4</text>
<text x="560" y="297.9">UP TO 10</text>
<text x="577.1" y="297.9">±1°</text>
<text x="558.5" y="302.1">10 UP TO 50</text>
<text x="575.5" y="302.1">±0°30'</text>
<text x="557.4" y="310.6">120 UP TO 400</text>
<text x="558.2" y="306.3">50 UP TO 120</text>
<text x="575.5" y="310.6">±0°10'</text>
<text x="575.5" y="306.4">±0°20'</text>
<text x="558.8" y="319.2">0.5 UP TO 3</text>
<text x="559.4" y="323.4">3 UP TO 6</text>
<text x="576.6" y="319.2">±0.1</text>
<text x="576.6" y="323.5">±0.1</text>
<text x="558.9" y="327.7">6 UP TO 30</text>
<text x="576.7" y="327.7">±0.2</text>
<text x="557.8" y="332">30 UP TO 120</text>
<text x="576.6" y="332">±0.3</text>
<text x="556.8" y="340.5">315 UP TO 1000</text>
<text x="557.3" y="336.3">120 UP TO 315</text>
<text x="576.6" y="336.3">±0.5</text>
<text x="576.6" y="340.5">±0.8</text>
<text x="415.2" y="346.4">.</text>
<text x="530.3" y="346.5">.</text>
<text x="545.9" y="346.4">.</text>
<text x="556.2" y="344.7">1000 UP TO 2000</text>
<text x="576.6" y="344.7">±1.2</text>
<text x="415.2" y="351.5">.</text>
<text x="530" y="351.3">.</text>
<text x="545.9" y="351.4">.</text>
<text x="558.9" y="349">OVER 2000</text>
<text x="577.6" y="349">±2</text>
</g>
<g font-size="2.4">
<text x="7.7" y="382.7" transform="rotate(-90 7.7 382.7)">Uploading\2022-23\P23Y5\P23Y5B153036.dft</text>
<text x="7.7" y="409.8" transform="rotate(-90 7.7 409.8)">\\srv01102\ExDM</text>
</g>
<g font-size="2.1">
<text x="558.5" y="232.4">UNSPECIFIED TOL.(FAB)</text>
<text x="559.5" y="234.7">FOR ANGULAR IN mm.</text>
<text x="558.6" y="253.9">UNSPECIFIED TOL.(FAB)</text>
<text x="560.7" y="256.3">FOR LINEAR IN mm.</text>
<text x="558.7" y="292.3">UNSPECIFIED TOL.(M/C)</text>
<text x="559.6" y="294.7">FOR ANGULAR IN mm.</text>
<text x="558.7" y="313.7">UNSPECIFIED TOL.(M/C)</text>
<text x="560.6" y="316.1">FOR LINEAR IN mm.</text>
</g>
</svg>
